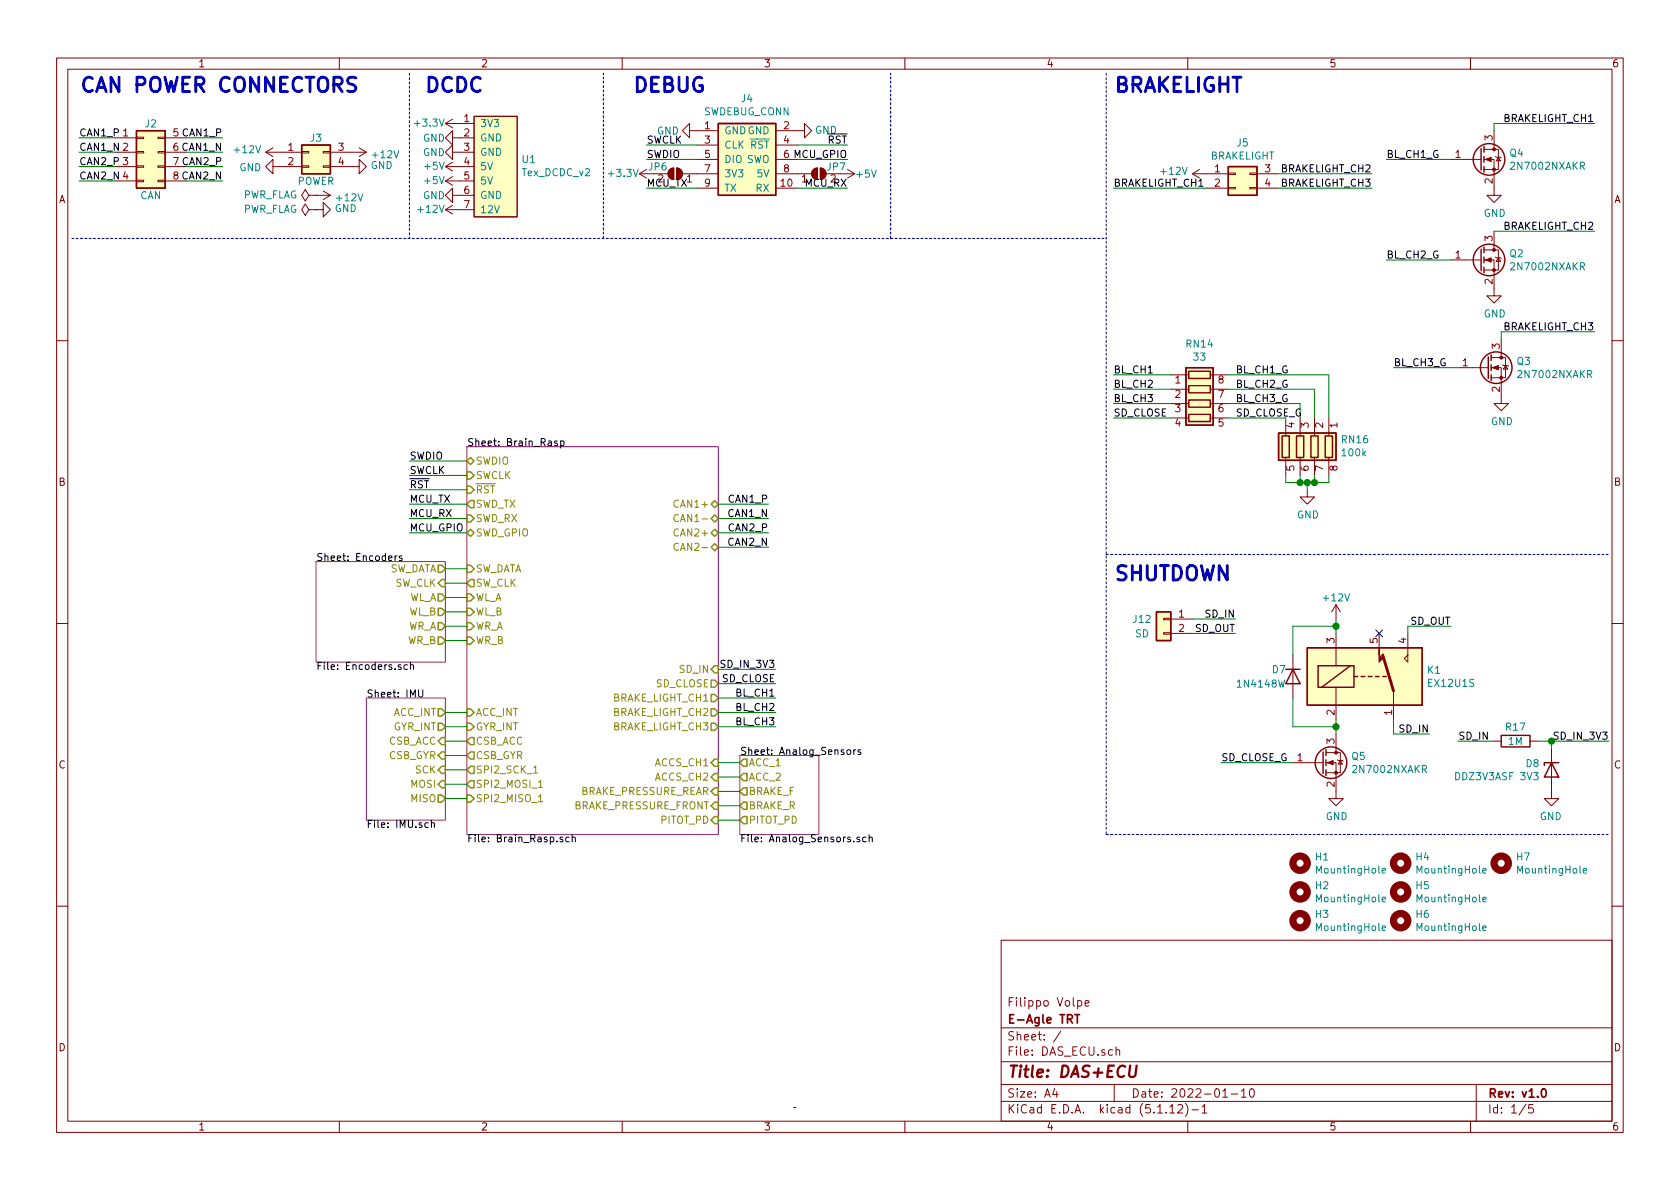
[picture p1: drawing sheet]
<svg xmlns="http://www.w3.org/2000/svg" width="297mm" height="210mm" viewBox="0 0 297 210" stroke-linecap="round" stroke-linejoin="round" font-family="sans-serif">
<g fill="none" stroke="#840000" stroke-width=".18">
<path d="M10 10.3h277v189.9h-277zM12 12.2h273v186.1h-273zM60 10.3v1.9M110 10.3v1.9M160 10.3v1.9M210 10.3v1.9M260 10.3v1.9M20.3 24.4h3.8M20.3 26.9h3.8M20.3 29.5h3.8M20.3 32h3.8M24.1 31.9h1.3v.2h-1.3z"/>
<path d="M24.1 29.3h1.3v.3h-1.3zM24.1 24.3h1.3v.2h-1.3zM24.1 26.8h1.3v.2h-1.3zM27.9 31.9h1.3v.2h-1.3zM27.9 29.3h1.3v.3h-1.3zM27.9 24.3h1.3v.2h-1.3zM27.9 26.8h1.3v.2h-1.3zM29.2 24.4h3.8M29.2 26.9h3.8M29.2 29.5h3.8M29.2 32h3.8M47 26.9h6.3"/>
<path d="M47 26.9l1.3 .8M48.3 29.5v-1.3l-1.3 1.3 1.3 1.2v-1.2h5M48.3 26.2l-1.3 .7M53.3 29.3h1.3v.3h-1.3zM53.3 26.8h1.3v.2h-1.3zM54.6 37.1l-.6-1-.7 1 .7 1 .6-1h1.3M54.6 34.5l-.6-1-.7 1 .7 1.1 .6-1.1h1.3M55.9 37.1h.1M55.9 37.1h1.2v-1.3l1.3 1.3-1.3 1.2v-1.2M55.9 34.5h.1M55.9 34.5h2.5M57.1 29.3h1.3v.3h-1.3z"/>
<path d="M57.1 26.8h1.3v.2h-1.3zM57.1 33.8l1.3 .7M58.4 29.5h5.1v-1.3l1.3 1.3-1.3 1.2v-1.2M58.4 26.9h6.4M58.4 34.5l-1.3 .8M63.5 26.2l1.3 .7M64.8 26.9l-1.3 .8M78.7 21.8h5.1M78.7 29.5h5.1M78.7 32h5.1M78.7 37.1h5.1M78.7 37.1l1.3 .7"/>
<path d="M78.7 32l1.3 .8M78.7 29.5l1.3 .7M78.7 21.8l1.3 .8M80 34.5v-1.2l-1.3 1.2 1.3 1.3v-1.3h3.8M80 26.9v-1.3l-1.3 1.3 1.3 1.3v-1.3h3.8M80 24.4v-1.3l-1.3 1.3 1.3 1.2v-1.2h3.8M80 36.3l-1.3 .8M80 31.2l-1.3 .8M80 28.7l-1.3 .8M80 21.1l-1.3 .7M83.8 20.6h7.6v17.7h-7.6zM113 30.7h2.6"/>
<path d="M113 30.7l1.3 .8M114.3 30l-1.3 .7M118.3 30.1l.5-.3 .3-.1v2a1.03 1.03 0 0 1-.9-.5 1.03 1.03 0 0 1 .1-1.1zM119.6 29.7a1.02 1.02 0 0 1 1 1 1.02 1.02 0 0 1-1 1zM120.6 30.7h6.4M121.9 23.1v-1.3l-1.3 1.3 1.3 1.3v-1.3h5.1M123.2 28.2h3.8M123.2 33.3h3.8M123.2 25.6h3.8M137.2 23.1h5v-1.3l1.3 1.3-1.3 1.3v-1.3M137.2 28.2h3.8M137.2 33.3h3.8"/>
<path d="M137.2 25.6h3.8M137.2 30.7h6.3M143.7 30.1l.5-.3 .3-.1v2a1.03 1.03 0 0 1-.9-.5 1.03 1.03 0 0 1 .1-1.1zM145 29.7a1.02 1.02 0 0 1 1 1 1.02 1.02 0 0 1-1 1zM148.6 30.7h2.5M149.9 30l1.2 .7M151.1 30.7l-1.2 .8M210.8 30.7h6.4M210.8 30.7l1.3 .8M212.1 30l-1.3 .7M213.4 33.3h3.8M217.2 33.1h1.2v.3h-1.2z"/>
<path d="M217.2 30.6h1.2v.3h-1.2zM221 33.1h1.2v.3h-1.2zM221 30.6h1.2v.3h-1.2zM222.2 33.3h3.9M222.2 30.7h3.9M256.5 28.2h5.4M262.4 28.2h1.8v6.3h1.2l-1.2 1.3-1.3-1.3h1.3M262.4 26.4h2.5v3.6h-2.5M264.2 23.1v3.3M264.4 27.7l.1 .1h.8l.1 .1M264.9 27.8l.4 .6h-.8zM256.5 46h5.4"/>
<path d="M262.4 46h1.8v6.3h1.2l-1.2 1.3-1.3-1.3h1.3M262.4 44.2h2.5v3.5h-2.5M264.2 40.9v3.3M264.4 45.5l.1 .1h.8l.1 .1M264.9 45.6l.4 .6h-.8zM265.4 59.9v3.3M10 60.2h2M207 66.3h3.2M207 68.8h3.2M207 71.4h3.2M207 73.9h3.2M214 66.3h3.2"/>
<path d="M214 68.8h3.2M214 71.4h3.2M214 73.9h3.2M227.3 73.9v3.2M229.9 73.9v3.2M232.4 73.9v3.2M234.9 73.9v3.2M257.8 65h5.3M263.7 65h1.7v6.4h1.3l-1.3 1.2-1.2-1.2h1.2M263.7 63.2h2.5v3.6h-2.5M265.7 64.5l.1 .1h.8l.1 .2M266.2 64.6l.4 .7h-.8z"/>
<path d="M285 60.2h2M227.3 80.9v3.2M229.9 80.9v3.2M231.1 86.6v1.3h1.3l-1.3 1.2-1.2-1.2h1.2M232.4 80.9v3.2M234.9 80.9v3.2M10 110.3h2M205.7 111.9h1.3v.2h-1.3zM205.7 109.3h1.3v.3h-1.3zM207 109.5h3.8M207 112h3.8M228.6 115.8v7.6"/>
<path d="M236.2 106.9v2.6M236.2 112v5.7M236.2 106.9l-.7 1.3M236.2 106.9l.8 1.3M243.8 112v2.5M248.9 112v5.1l-.6-.6 .6-.7M285 110.3h2M228.6 134.9h5.3M234.4 134.9h1.8v6.3h1.3l-1.3 1.3-1.3-1.3h1.3M234.4 133.1h2.6v3.5h-2.6M236.2 121.5v5.7M236.2 129.8v3.3"/>
<path d="M236.5 134.4l.1 .1h.8l.1 .1M237 134.5l.4 .6h-.8zM246.4 122.2v5M264.2 131.1h1.2M270.5 131.1h1.3M274.3 132.3v8.9h-1.3l1.3 1.3 1.3-1.3h-1.3M10 160.2h2M177 166.3h108v32h-108zM190.6 177l.4-.1 .3 .3-.2 .6h-.5M191.8 177.4l.8-.1-.1-.3-.5-.1-.2 .2 .1 .7h.6M285 160.2h2M60 198.3v1.9"/>
<path d="M110 198.3v1.9M160 198.3v1.9M177 194.8h108M177 191.8h108M177 187.8h108M177 181.8h108M186.5 192.5l-.4 1h1M186.8 193v1M187.6 182.3l-1.3 2M197 191.8v3M197.3 185.7l.3-.1 .3 .1 .1 .9M197.3 185.1v1.5"/>
<path d="M206.8 195.8l.5-.5v1.5M206.8 196.8h.9M208.3 195.5l.2-.2h.3l.2 .2 .1 .3-.9 1h.9M209.6 195.1a1.71 1.71 0 0 1 0 2.3M210 198.3v1.9M210.7 196.3h1.2M212.5 195.8l.5-.5v1.5M212.5 196.8h.9M216.2 194h.8M217.7 193.5h1.1M219.5 193l.4-.5v1.5M219.5 194h.8"/>
<path d="M221.1 192.6l.2-.1a.8 .8 0 0 1 .5 .8 .8 .8 0 0 1-.5 .7 1 1 0 0 1-.2-1.4zM260 198.3v1.9M261 191.8v6.5M269.8 195.2l-1.2 2M271 195.3h-.7v.7l.2-.1 .5 .1 .1 .2-.1 .5-.2 .1-.5-.1"/>
</g>
<path d="M190 179.4h.9M190.5 179.4v1.5M272.7 192.7l.2-.2a.81 .81 0 0 1 .6 .6 .81 .81 0 0 1-.3 .8l-.2 .1a.79 .79 0 0 1-.3-1.3z" fill="none" stroke="#840000" stroke-width=".3"/>
<path d="M199.8 188.4l-.2 1.7 .2 .2a.66 .66 0 0 0 1-.2l.2-1.7" fill="none" stroke="#840000" stroke-width=".41"/>
<path d="M82.5 79h44.5v68.6h-44.5zM55.9 99.3h22.8v17.8h-22.8zM64.8 123.4h13.9v21.6h-13.9zM130.8 133.6h14v14h-14z" fill="none" stroke="#840084" stroke-width=".18"/>
<g fill="none" stroke="#000" stroke-width=".18">
<path d="M98.5 78h-.3l-.2 .2 .1 .1 .4 .2v.3h-.5M99.1 78h.4l.2 .2-.1 .6h-.5M99.1 78v1.2M69.8 98.3v.8M70.2 98.3l-.4 .2M71.1 98.3h-.3l-.2 .2v.1l.5 .2v.3h-.5M70.9 117.6l-.3-.1-.2 .2 .1 .2 .4 .1v.3h-.5M72 117.6l-.3-.1-.3 .3 .2 .5h.4M72.6 117.7l.1-.2 .4 .1v.8M72.6 117.1v1.3M74 122v1l.3 .3 .3-.1 .2-.2v-1M149.9 132.6h.3l.2 .2-.1 .6h-.3l-.3-.2z"/>
<path d="M151 132.6v.8M151.3 132.6l-.3 .2M152.2 132.6h-.3l-.2 .2v.1l.5 .2v.3h-.5M75.7 145.5h-.3l-.3 .2 .1 .6h.5M76.3 145.6l.2-.1h.3v.8M76.3 145.1v1.2M99.5 148.1l-.3-.1-.2 .2 .1 .2 .4 .1v.3h-.5M100.6 148.1l-.3-.1-.3 .3 .2 .5h.4M101.2 148.2l.2-.2 .3 .1v.8M101.2 147.6v1.3M152 148.1l-.3-.1-.2 .2 .1 .2 .4 .1v.3h-.5M153.1 148.1l-.3-.1-.3 .3 .2 .5h.4"/>
<path d="M153.7 148.2l.1-.2 .4 .1v.8M153.7 147.6v1.3"/>
</g>
<g fill="none" stroke="#848400" stroke-width=".25">
<path d="M77.5 99.9h.6l.6 .7-.6 .6h-.6zM82.5 81.5l.7-.6 .6 .6-.6 .7zM82.5 83.4h.7l.6 .7-.6 .6h-.7zM82.5 86h.7l.6 .6-.6 .6h-.7zM82.5 99.9h.7l.6 .7-.6 .6h-.7zM82.5 94.2l.7-.6 .6 .6-.6 .7zM82.5 91.1h.7l.6 .6-.6 .6h-.7zM83.2 88.5h.6v1.3h-.6l-.7-.7zM125.7 89.1l.7-.6 .6 .6-.6 .7zM125.7 94.2l.7-.6 .6 .6-.6 .7zM125.7 96.8l.7-.7 .6 .7-.6 .6zM126.4 91.1l.6 .6-.6 .6-.7-.6z"/>
<path d="M77.5 105h.6l.6 .7-.6 .6h-.6zM77.5 107.6h.6l.6 .6-.6 .6h-.6zM77.5 110.1h.6l.6 .6-.6 .7h-.6zM77.5 112.6h.6l.6 .7-.6 .6h-.6zM78.1 102.5h.6v1.3h-.6l-.6-.7zM82.5 105h.7l.6 .7-.6 .6h-.7zM82.5 107.6h.7l.6 .6-.6 .6h-.7zM82.5 110.1h.7l.6 .6-.6 .7h-.7zM82.5 112.6h.7l.6 .7-.6 .6h-.7zM83.2 102.5h.6v1.3h-.6l-.7-.7zM126.4 117.7h.6v1.3h-.6l-.7-.6zM77.5 136.1l.6-.6h.6v1.3h-.6z"/>
<path d="M77.5 125.3h.6l.6 .7-.6 .6h-.6zM77.5 127.9h.6l.6 .6-.6 .7h-.6zM77.5 133.6l.6-.6h.6v1.2h-.6zM78.1 138h.6v1.3h-.6l-.6-.6zM78.1 130.4h.6v1.3h-.6l-.6-.6zM82.5 125.3h.7l.6 .7-.6 .6h-.7zM82.5 127.9h.7l.6 .6-.6 .7h-.7zM83.2 130.4h.6v1.3h-.6l-.7-.6zM83.2 133h.6v1.2h-.6l-.7-.6zM83.2 138h.6v1.3h-.6l-.7-.6zM83.2 135.5h.6v1.3h-.6l-.7-.7zM125.7 122.8h.7l.6 .6-.6 .7h-.7z"/>
<path d="M125.7 125.3h.7l.6 .7-.6 .6h-.7zM125.7 127.9h.7l.6 .6-.6 .7h-.7zM125.7 120.3h.7l.6 .6-.6 .6h-.7zM126.4 139.3h.6v1.3h-.6l-.7-.7zM126.4 136.8h.6v1.2h-.6l-.7-.6zM126.4 134.2h.6v1.3h-.6l-.7-.6zM131.4 134.2h.7v1.3h-.7l-.6-.6zM131.4 136.8h.7v1.2h-.7l-.6-.6zM131.4 139.3h.7v1.3h-.7l-.6-.7zM77.5 140.6h.6l.6 .6-.6 .7h-.6zM82.5 140.6h.7l.6 .6-.6 .7h-.7zM126.4 141.9h.6v1.2h-.6l-.7-.6z"/>
<path d="M126.4 144.4h.6v1.3h-.6l-.7-.7zM131.4 141.9h.7v1.2h-.7l-.6-.6zM131.4 144.4h.7v1.3h-.7l-.6-.7z"/>
</g>
<path d="M119.9 91.1a.6 .6 0 0 0-.8 .4 .6 .6 0 0 0 .6 .7l.2-.1M119.9 96.2a.6 .6 0 0 0-.8 .4 .6 .6 0 0 0 .6 .7l.2-.1M94.4 136.7h.7M95.2 139.2h.7M95.2 141.8h.7" fill="none" stroke="#848400" stroke-width=".18"/>
<g fill="#ffffc2" stroke="#ffffc2" stroke-width=".18">
<path d="M204.5 108.2h2.5v5.1h-2.5z"/>
<path d="M127 21.8h10.2v12.7h-10.2z"/>
<path d="M209.7 65h4.8v10.2h-4.8z"/>
<path d="M231.1 114.5h20.4v10.2h-20.4z"/>
<path d="M217.2 29.5h5v5h-5z"/>
<path d="M83.8 20.6h7.6v17.7h-7.6z"/>
<path d="M24.1 23.1h5.1v10.2h-5.1z"/>
<path d="M53.3 25.6h5.1v5.1h-5.1z"/>
<path d="M226.1 76.6h10.1v4.8h-10.1z"/>
</g>
<g fill="none" stroke="#840000" stroke-width=".25">
<path d="M24.1 23.1h5.1v10.2h-5.1zM53.3 25.6h5.1v5.1h-5.1zM127 21.8h10.2v12.7h-10.2zM217.2 29.5h5v5h-5zM261.9 26.3v3.8M262.4 25.9v1M262.4 27.7v1M262.4 29.5v1M261.9 44.1v3.8M262.4 43.7v1M262.4 45.5v1M262.4 47.2v1.1"/>
<path d="M209.7 65h4.8v10.2h-4.8zM210.2 65.7h3.8v1.2h-3.8zM210.2 68.2h3.8v1.3h-3.8zM210.2 70.7h3.8v1.3h-3.8zM210.2 73.3h3.8v1.2h-3.8zM226.1 76.6h10.1v4.8h-10.1zM226.7 77.1h1.3v3.8h-1.3zM229.2 77.1h1.3v3.8h-1.3zM231.8 77.1h1.2v3.8h-1.2zM234.3 77.1h1.3v3.8h-1.3zM263.1 63.1v3.8M263.7 62.7v1"/>
<path d="M263.7 64.5v1M263.7 66.3v1M204.5 108.2h2.5v5.1h-2.5zM227.3 118.4h2.6M228.6 118.4l1.3 2.5h-2.6zM231.1 114.5h20.4v10.2h-20.4zM233 117.7h6.4v3.8h-6.4zM238.8 117.7l-5.1 3.8M239.4 119.6h.6M240.7 119.6h.6M241.9 119.6h.7M243.2 119.6h.6"/>
<path d="M244.5 119.6h.6M233.9 133v3.8M234.4 132.6v1M234.4 134.4v1M234.4 136.1v1.1M265.4 130h5.1v2.1h-5.1zM274.3 134.9l1.3 2.5h-2.6zM275.6 134.9h-2.6v.5"/>
<circle cx="263.3" cy="28.2" r="2.79"/>
<circle cx="263.3" cy="46" r="2.79"/>
<circle cx="264.5" cy="65" r="2.79"/>
<circle cx="235.3" cy="134.9" r="2.79"/>
</g>
<g fill="#840000" stroke="#840000" stroke-width=".18">
<path d="M262.6 28.2l1.1-.4v.8z"/>
<path d="M243.8 114.5v1.3l.7 .7-.7 .6z"/>
<path d="M234.7 134.9l1-.4v.7z"/>
<path d="M262.6 46l1.1-.4v.7z"/>
<path d="M263.9 65l1-.4v.8z"/>
<path d="M119.6 29.7a1.02 1.02 0 0 1 1 1 1.02 1.02 0 0 1-1 1z"/>
<path d="M118.3 30.1l.5-.3 .3-.1v2a1.03 1.03 0 0 1-.9-.5 1.03 1.03 0 0 1 .1-1.1z"/>
<path d="M143.7 30.1l.5-.3 .3-.1v2a1.03 1.03 0 0 1-.9-.5 1.03 1.03 0 0 1 .1-1.1z"/>
<path d="M145 29.7a1.02 1.02 0 0 1 1 1 1.02 1.02 0 0 1-1 1z"/>
<circle cx="264.2" cy="30" r=".25"/>
<circle cx="264.2" cy="26.4" r=".25"/>
<circle cx="236.2" cy="136.6" r=".25"/>
<circle cx="236.2" cy="133.1" r=".25"/>
<circle cx="264.2" cy="47.7" r=".25"/>
<circle cx="264.2" cy="44.2" r=".25"/>
<circle cx="265.4" cy="66.8" r=".25"/>
<circle cx="265.4" cy="63.2" r=".25"/>
</g>
<g fill="none" stroke="#840000" stroke-width="1.3">
<circle cx="229.9" cy="152.6" r="1.27"/>
<circle cx="229.9" cy="157.7" r="1.27"/>
<circle cx="247.6" cy="157.7" r="1.27"/>
<circle cx="247.6" cy="152.6" r="1.27"/>
<circle cx="265.4" cy="152.6" r="1.27"/>
<circle cx="229.9" cy="162.8" r="1.27"/>
<circle cx="247.6" cy="162.8" r="1.27"/>
</g>
<path d="M244.4 154l.6-.1-.1-.3h-.3l-.2 .1v.7h.5M244.4 159l.6-.1-.1-.2-.3-.1-.2 .2v.6h.5M262.2 159l.6-.1-.1-.2-.3-.1-.2 .2v.6h.5M262.2 154l.6-.1-.1-.3h-.3l-.2 .1v.7h.5M279.9 154l.6-.1v-.3h-.4l-.2 .1 .1 .7h.5M244.4 164.1l.6-.1-.1-.2-.3-.1-.2 .2v.6h.5M262.2 164.1l.6-.1-.1-.2-.3-.1-.2 .2v.6h.5" fill="none" stroke="#008484" stroke-width=".18"/>
<path d="M244.5 115.8l1.9 6.4" fill="none" stroke="#840000" stroke-width=".51"/>
<path d="M72.4 12.9v29.3M195.6 12.9v134.7M12.7 42.2h182.9M106.7 42.2v-29.3M157.5 42.2v-29.3M195.6 98h88.9M195.6 147.6h88.9M140.3 195.8h.7" fill="none" stroke="#0000c2" stroke-width=".18" stroke-dasharray=".4 .4"/>
<g fill="none" stroke="#008400" stroke-width=".18">
<path d="M14 26.9h6.3M14 29.5h6.3M14 32h6.3M14 24.4h6.3M33 26.9h6.4M33 29.5h6.4M33 32h6.4M33 24.4h6.4M114.3 28.2h8.9M114.3 33.3h8.9M114.3 25.6h8.9M141 28.2h8.9"/>
<path d="M141 33.3h8.9M141 25.6h8.9M196.8 33.3h16.6M226.1 33.3h16.5M226.1 30.7h16.5M245.1 28.2h11.4M281.9 21.8h-17.7v1.3M245.1 46h11.4M264.2 40.9h17.7M281.9 58.7h-16.5v1.2M196.8 71.4h10.2M196.8 73.9h10.2"/>
<path d="M196.8 68.8h10.2M196.8 66.3h10.2M217.2 71.4h12.7v2.5M217.2 68.8h15.2v5.1M217.2 73.9h10.1M217.2 66.3h17.7v7.6M246.4 65h11.4M72.4 94.2h10.1M72.4 89.1h10.1M72.4 91.7h10.1M72.4 84.1h10.1M72.4 86.6h10.1"/>
<path d="M72.4 81.5h10.1M127 94.2h8.9M127 96.8h8.9M127 89.1h8.9M127 91.7h8.9M227.3 84.1v1.2h7.6v-1.2M229.9 84.1v1.2M231.1 85.3v1.3M232.4 84.1v1.2M78.7 110.7h3.8M78.7 113.3h3.8M78.7 108.2h3.8"/>
<path d="M78.7 105.7h3.8M78.7 103.1h3.8M78.7 100.6h3.8M127 118.4h10.2M210.8 109.5h7.6M210.8 112h7.6M236.2 110.7h-7.6v5.1M236.2 109.5v2.5M256.5 110.7h-7.6v1.3M78.7 131.1h3.8M78.7 128.5h3.8M78.7 138.7h3.8"/>
<path d="M78.7 136.1h3.8M78.7 133.6h3.8M78.7 126h3.8M127 120.9h10.2M127 128.5h10.2M127 126h10.2M127 134.9h3.8M127 123.4h10.2M127 139.9h3.8M127 137.4h3.8M215.9 134.9h12.7M228.6 123.4v5.1h7.6"/>
<path d="M236.2 127.2v2.6M246.4 127.2v2.6h6.3M257.8 131.1h6.4M271.8 131.1h12.7M274.3 131.1v1.2M78.7 141.2h3.8M127 145h3.8M127 142.5h3.8"/>
</g>
<g fill="#008400" stroke="#008400" stroke-width=".25">
<circle cx="232.4" cy="85.3" r=".51"/>
<circle cx="274.3" cy="131.1" r=".51"/>
<circle cx="231.1" cy="85.3" r=".51"/>
<circle cx="229.9" cy="85.3" r=".51"/>
<circle cx="236.2" cy="128.5" r=".51"/>
<circle cx="236.2" cy="110.7" r=".51"/>
</g>
<path d="M243.2 111.4l1.2 1.2M244.4 111.4l-1.2 1.2" fill="none" stroke="#000084" stroke-width=".18"/>
<g font-size="3.5" fill="#0000c2">
<text x="14" y="16.3">CAN POWER CONNECTORS</text>
<text x="74.9" y="16.3">DCDC</text>
<text x="111.8" y="16.3">DEBUG</text>
<text x="196.8" y="16.3">BRAKELIGHT</text>
<text x="196.8" y="102.7">SHUTDOWN</text>
</g>
<text font-size="2.8" fill="#840000" x="178" y="190.5">Title: DAS+ECU</text>
<g font-size="2.1" fill="#840000">
<text x="178" y="178">Filippo Volpe</text>
<text x="178" y="184">Sheet: /</text>
<text x="178" y="181">E-Agle TRT</text>
<text x="178" y="186.7">File: DAS_ECU.sch</text>
<text x="178" y="196.9">KiCad E.D.A. kicad (5.1.12)-1</text>
<text x="178" y="194.1">Size: A4</text>
<text x="200" y="194.1">Date: 2022-01-10</text>
<text x="263" y="194.1">Rev: v1.0</text>
<text x="263" y="196.9">Id: 1/5</text>
</g>
<g font-size="1.8" fill="#840000">
<text x="35" y="11.9">1</text>
<text x="85" y="11.9">2</text>
<text x="135" y="11.9">3</text>
<text x="185" y="11.9">4</text>
<text x="235" y="11.9">5</text>
<text x="285" y="11.9">6</text>
<text x="82.1" y="21.6">1</text>
<text x="124.6" y="22.9">1</text>
<text x="138.6" y="22.9">2</text>
<text x="51" y="26.7">1</text>
<text x="51" y="29.2">2</text>
<text x="59.8" y="26.7">3</text>
<text x="59.8" y="29.2">4</text>
<text x="82.1" y="24.1">2</text>
<text x="82.1" y="26.7">3</text>
<text x="82.1" y="29.2">4</text>
<text x="124.6" y="25.4">3</text>
<text x="124.6" y="27.9">5</text>
<text x="138.6" y="25.4">4</text>
<text x="257.3" y="27.9">1</text>
<text x="263.9" y="24.9" transform="rotate(-90 263.9 24.9)">3</text>
<text x="10.4" y="35.9">A</text>
<text x="82.1" y="31.7">5</text>
<text x="82.1" y="34.3">6</text>
<text x="116.4" y="32.3">2</text>
<text x="121.4" y="32.3">1</text>
<text x="124.6" y="30.5">7</text>
<text x="124.6" y="33">9</text>
<text x="138.1" y="33">10</text>
<text x="138.6" y="30.5">8</text>
<text x="141.8" y="32.3">1</text>
<text x="146.8" y="32.3">2</text>
<text x="214.8" y="30.5">1</text>
<text x="214.8" y="33">2</text>
<text x="223.7" y="30.5">3</text>
<text x="223.7" y="33">4</text>
<text x="263.9" y="32.5" transform="rotate(-90 263.9 32.5)">2</text>
<text x="285.4" y="35.9">A</text>
<text x="82.1" y="36.8">7</text>
<text x="257.3" y="45.7">1</text>
<text x="263.9" y="42.6" transform="rotate(-90 263.9 42.6)">3</text>
<text x="263.9" y="50.3" transform="rotate(-90 263.9 50.3)">2</text>
<text x="258.6" y="64.8">1</text>
<text x="265.2" y="61.7" transform="rotate(-90 265.2 61.7)">3</text>
<text x="207.8" y="67.8">1</text>
<text x="207.8" y="70.4">2</text>
<text x="215.4" y="70.4">7</text>
<text x="215.4" y="67.8">8</text>
<text x="265.2" y="69.3" transform="rotate(-90 265.2 69.3)">2</text>
<text x="207.8" y="72.9">3</text>
<text x="207.8" y="75.4">4</text>
<text x="215.4" y="75.4">5</text>
<text x="215.4" y="72.9">6</text>
<text x="228.9" y="75.7" transform="rotate(-90 228.9 75.7)">4</text>
<text x="231.4" y="75.7" transform="rotate(-90 231.4 75.7)">3</text>
<text x="233.9" y="75.7" transform="rotate(-90 233.9 75.7)">2</text>
<text x="236.5" y="75.7" transform="rotate(-90 236.5 75.7)">1</text>
<text x="228.9" y="83.3" transform="rotate(-90 228.9 83.3)">5</text>
<text x="231.4" y="83.3" transform="rotate(-90 231.4 83.3)">6</text>
<text x="233.9" y="83.3" transform="rotate(-90 233.9 83.3)">7</text>
<text x="236.5" y="83.3" transform="rotate(-90 236.5 83.3)">8</text>
<text x="10.4" y="85.9">B</text>
<text x="285.4" y="85.9">B</text>
<text x="208.4" y="109.2">1</text>
<text x="208.4" y="111.8">2</text>
<text x="236" y="113.8" transform="rotate(-90 236 113.8)">3</text>
<text x="243.6" y="113.8" transform="rotate(-90 243.6 113.8)">5</text>
<text x="248.7" y="113.8" transform="rotate(-90 248.7 113.8)">4</text>
<text x="236" y="131.5" transform="rotate(-90 236 131.5)">3</text>
<text x="236" y="126.5" transform="rotate(-90 236 126.5)">2</text>
<text x="246.1" y="126.5" transform="rotate(-90 246.1 126.5)">1</text>
<text x="10.4" y="135.9">C</text>
<text x="229.4" y="134.6">1</text>
<text x="285.4" y="135.9">C</text>
<text x="236" y="139.2" transform="rotate(-90 236 139.2)">2</text>
<text x="10.4" y="185.9">D</text>
<text x="285.4" y="185.9">D</text>
<text x="35" y="199.9">1</text>
<text x="85" y="199.9">2</text>
<text x="135" y="199.9">3</text>
<text x="185" y="199.9">4</text>
<text x="235" y="199.9">5</text>
<text x="285" y="199.9">6</text>
</g>
<g font-size="1.8" fill="#008484">
<text x="25.7" y="22.5">J2</text>
<text x="73.5" y="22.4">+3.3V</text>
<text x="84.8" y="22.5">3V3</text>
<text x="116.2" y="23.8">GND</text>
<text x="124.4" y="20.4">SWDEBUG_CONN</text>
<text x="128" y="23.7">GNDGND</text>
<text x="131.1" y="18.1">J4</text>
<text x="144.1" y="23.7">GND</text>
<text x="41.6" y="27.1">+12V</text>
<text x="54.9" y="25.1">J3</text>
<text x="65.5" y="29.9">GND</text>
<text x="66" y="28">+12V</text>
<text x="74.8" y="27.6">GND</text>
<text x="74.8" y="25.1">GND</text>
<text x="84.8" y="25">GND</text>
<text x="84.8" y="27.6">GND</text>
<text x="92.4" y="28.8">U1</text>
<text x="128" y="26.3">CLK RST</text>
<text x="128" y="28.8">DIO SWO</text>
<text x="213.9" y="28.2">BRAKELIGHT</text>
<text x="218.7" y="25.9">J5</text>
<text x="267" y="27.7">Q4</text>
<text x="24.8" y="35.2">CAN</text>
<text x="42.3" y="30.3">GND</text>
<text x="42.9" y="35.1">PWR_FLAG</text>
<text x="52.6" y="32.7">POWER</text>
<text x="59.7" y="35.6">+12V</text>
<text x="74.8" y="35.2">GND</text>
<text x="75.1" y="32.6">+5V</text>
<text x="75.1" y="30">+5V</text>
<text x="84.8" y="30.1">5V</text>
<text x="84.8" y="32.6">5V</text>
<text x="84.8" y="35.2">GND</text>
<text x="92.3" y="31.2">Tex_DCDC_v2</text>
<text x="107.8" y="31.3">+3.3V</text>
<text x="114.7" y="30.1">JP6</text>
<text x="128" y="31.4">3V3</text>
<text x="128" y="33.9">TX</text>
<text x="133.7" y="33.9">RX</text>
<text x="134" y="31.4">5V</text>
<text x="146.3" y="30.1">JP7</text>
<text x="151.5" y="31.4">+5V</text>
<text x="205.4" y="30.9">+12V</text>
<text x="267.4" y="30">2N7002NXAKR</text>
<text x="42.9" y="37.6">PWR_FLAG</text>
<text x="59.2" y="37.5">GND</text>
<text x="74" y="37.6">+12V</text>
<text x="84.8" y="37.7">12V</text>
<text x="262.3" y="38.3">GND</text>
<text x="267" y="45.5">Q2</text>
<text x="267.4" y="47.8">2N7002NXAKR</text>
<text x="262.3" y="56.1">GND</text>
<text x="209.8" y="61.5">RN14</text>
<text x="211.1" y="63.8">33</text>
<text x="268.2" y="64.5">Q3</text>
<text x="268.7" y="66.8">2N7002NXAKR</text>
<text x="263.6" y="75.2">GND</text>
<text x="237.3" y="78.4">RN16</text>
<text x="237.4" y="80.7">100k</text>
<text x="229.3" y="91.7">GND</text>
<text x="234.1" y="106.3">+12V</text>
<text x="200.4" y="110.2">J12</text>
<text x="200.7" y="112.7">SD</text>
<text x="225" y="119">D7</text>
<text x="252.4" y="119.1">K1</text>
<text x="219" y="121.6">1N4148W</text>
<text x="252.7" y="121.5">EX12U1S</text>
<text x="266.3" y="129.2">R17</text>
<text x="266.7" y="131.7">1M</text>
<text x="239" y="134.4">Q5</text>
<text x="239.5" y="136.7">2N7002NXAKR</text>
<text x="257.7" y="138">DDZ3V3ASF 3V3</text>
<text x="269.8" y="135.7">D8</text>
<text x="234.4" y="145">GND</text>
<text x="272.2" y="145">GND</text>
<text x="232.6" y="152.2">H1</text>
<text x="233" y="154.5">MountingHole</text>
<text x="250.4" y="152.2">H4</text>
<text x="250.7" y="154.5">MountingHole</text>
<text x="268.2" y="152.2">H7</text>
<text x="268.5" y="154.5">MountingHole</text>
<text x="232.6" y="157.2">H2</text>
<text x="233" y="159.6">MountingHole</text>
<text x="250.4" y="157.2">H5</text>
<text x="250.7" y="159.6">MountingHole</text>
<text x="232.6" y="162.3">H3</text>
<text x="233" y="164.6">MountingHole</text>
<text x="250.4" y="162.3">H6</text>
<text x="250.7" y="164.6">MountingHole</text>
</g>
<g font-size="1.8">
<text x="265.8" y="21.6">BRAKELIGHT_CH1</text>
<text x="14" y="26.7">CAN1_N 2</text>
<text x="14" y="29.2">CAN2_P 3</text>
<text x="14" y="24.1">CAN1_P 1</text>
<text x="30.6" y="24.1">5 CAN1_P</text>
<text x="30.6" y="26.7">6 CAN1_N</text>
<text x="30.6" y="29.2">7 CAN2_P</text>
<text x="114.3" y="27.9">SWDIO</text>
<text x="114.3" y="25.4">SWCLK</text>
<text x="138.6" y="27.9">6 MCU_GPIO</text>
<text x="146.3" y="25.4">RST</text>
<text x="245.1" y="27.9">BL_CH1_G</text>
<text x="14" y="31.7">CAN2_N 4</text>
<text x="30.6" y="31.7">8 CAN2_N</text>
<text x="114.3" y="33">MCU_TX</text>
<text x="142.4" y="33">MCU_RX</text>
<text x="196.8" y="33">BRAKELIGHT_CH1</text>
<text x="226.5" y="33">BRAKELIGHT_CH3</text>
<text x="226.5" y="30.5">BRAKELIGHT_CH2</text>
<text x="265.8" y="40.6">BRAKELIGHT_CH2</text>
<text x="245.1" y="45.7">BL_CH2_G</text>
<text x="265.8" y="58.4">BRAKELIGHT_CH3</text>
<text x="246.4" y="64.8">BL_CH3_G</text>
<text x="196.8" y="71.1">BL_CH3</text>
<text x="196.8" y="68.6">BL_CH2</text>
<text x="196.8" y="66">BL_CH1</text>
<text x="218.4" y="66">BL_CH1_G</text>
<text x="218.4" y="68.6">BL_CH2_G</text>
<text x="218.4" y="71.1">BL_CH3_G</text>
<text x="196.8" y="73.7">SD_CLOSE</text>
<text x="218.4" y="73.7">SD_CLOSE_G</text>
<text x="72.4" y="81.3">SWDIO</text>
<text x="72.4" y="83.8">SWCLK</text>
<text x="82.5" y="78.9">Sheet: Brain_Rasp</text>
<text x="72.4" y="86.4">RST</text>
<text x="72.4" y="88.9">MCU_TX</text>
<text x="128.9" y="88.9">CAN1_P</text>
<text x="72.4" y="91.4">MCU_RX</text>
<text x="72.4" y="94">MCU_GPIO</text>
<text x="128.8" y="91.4">CAN1_N</text>
<text x="128.9" y="94">CAN2_P</text>
<text x="55.9" y="99.2">Sheet: Encoders</text>
<text x="128.8" y="96.5">CAN2_N</text>
<text x="211.3" y="111.8">SD_OUT</text>
<text x="213.2" y="109.2">SD_IN</text>
<text x="249.4" y="110.5">SD_OUT</text>
<text x="55.9" y="118.5">File: Encoders.sch</text>
<text x="127.8" y="118.1">SD_IN_3V3</text>
<text x="64.8" y="123.3">Sheet: IMU</text>
<text x="127.6" y="120.6">SD_CLOSE</text>
<text x="130.3" y="125.7">BL_CH2</text>
<text x="130.3" y="123.2">BL_CH1</text>
<text x="130.3" y="128.3">BL_CH3</text>
<text x="247.5" y="129.5">SD_IN</text>
<text x="257.8" y="130.8">SD_IN</text>
<text x="275.1" y="130.8">SD_IN_3V3</text>
<text x="130.8" y="133.5">Sheet: Analog_Sensors</text>
<text x="215.9" y="134.6">SD_CLOSE_G</text>
<text x="64.8" y="146.4">File: IMU.sch</text>
<text x="82.5" y="148.9">File: Brain_Rasp.sch</text>
<text x="130.8" y="148.9">File: Analog_Sensors.sch</text>
</g>
<g font-size="1.8" fill="#848400">
<text x="84.1" y="82.2">SWDIO</text>
<text x="84.1" y="84.7">SWCLK</text>
<text x="84.1" y="87.2">RST</text>
<text x="84.1" y="89.8">SWD_TX</text>
<text x="119.6" y="89.8">CAN1+</text>
<text x="84.1" y="94.9">SWD_GPIO</text>
<text x="84.1" y="92.3">SWD_RX</text>
<text x="119.6" y="94.9">CAN2+</text>
<text x="120.1" y="92.3">CAN1-</text>
<text x="68.5" y="101.2">SW_DATA</text>
<text x="84.1" y="101.2">SW_DATA</text>
<text x="120.1" y="97.4">CAN2-</text>
<text x="69.7" y="103.8">SW_CLK</text>
<text x="72.2" y="106.3">WL_A</text>
<text x="84.1" y="103.8">SW_CLK</text>
<text x="84.1" y="106.3">WL_A</text>
<text x="72" y="111.4">WR_A</text>
<text x="72" y="113.9">WR_B</text>
<text x="72.2" y="108.8">WL_B</text>
<text x="84.1" y="108.8">WL_B</text>
<text x="84.1" y="111.4">WR_A</text>
<text x="84.1" y="113.9">WR_B</text>
<text x="120.3" y="119">SD_IN</text>
<text x="108.4" y="124.1">BRAKE_LIGHT_CH1</text>
<text x="116" y="121.5">SD_CLOSE</text>
<text x="68.7" y="131.7">CSB_ACC</text>
<text x="69.5" y="126.6">ACC_INT</text>
<text x="69.5" y="129.2">GYR_INT</text>
<text x="84.1" y="131.7">CSB_ACC</text>
<text x="84.1" y="126.6">ACC_INT</text>
<text x="84.1" y="129.2">GYR_INT</text>
<text x="108.4" y="126.6">BRAKE_LIGHT_CH2</text>
<text x="108.4" y="129.2">BRAKE_LIGHT_CH3</text>
<text x="68.7" y="134.2">CSB_GYR</text>
<text x="73.5" y="136.8">SCK</text>
<text x="84.1" y="134.2">CSB_GYR</text>
<text x="84.1" y="136.8">SPI2_SCK_1</text>
<text x="116" y="135.5">ACCS_CH1</text>
<text x="132.3" y="135.5">ACC_1</text>
<text x="72.7" y="139.3">MOSI</text>
<text x="72.7" y="141.9">MISO</text>
<text x="84.1" y="139.3">SPI2_MOSI_1</text>
<text x="84.1" y="141.9">SPI2_MISO_1</text>
<text x="101.4" y="143.1">BRAKE_PRESSURE_FRONT</text>
<text x="102.5" y="140.6">BRAKE_PRESSURE_REAR</text>
<text x="116" y="138">ACCS_CH2</text>
<text x="132.3" y="138">ACC_2</text>
<text x="132.3" y="140.6">BRAKE_F</text>
<text x="132.3" y="143.1">BRAKE_R</text>
<text x="116.8" y="145.7">PITOT_PD</text>
<text x="132.3" y="145.7">PITOT_PD</text>
</g>
</svg>
